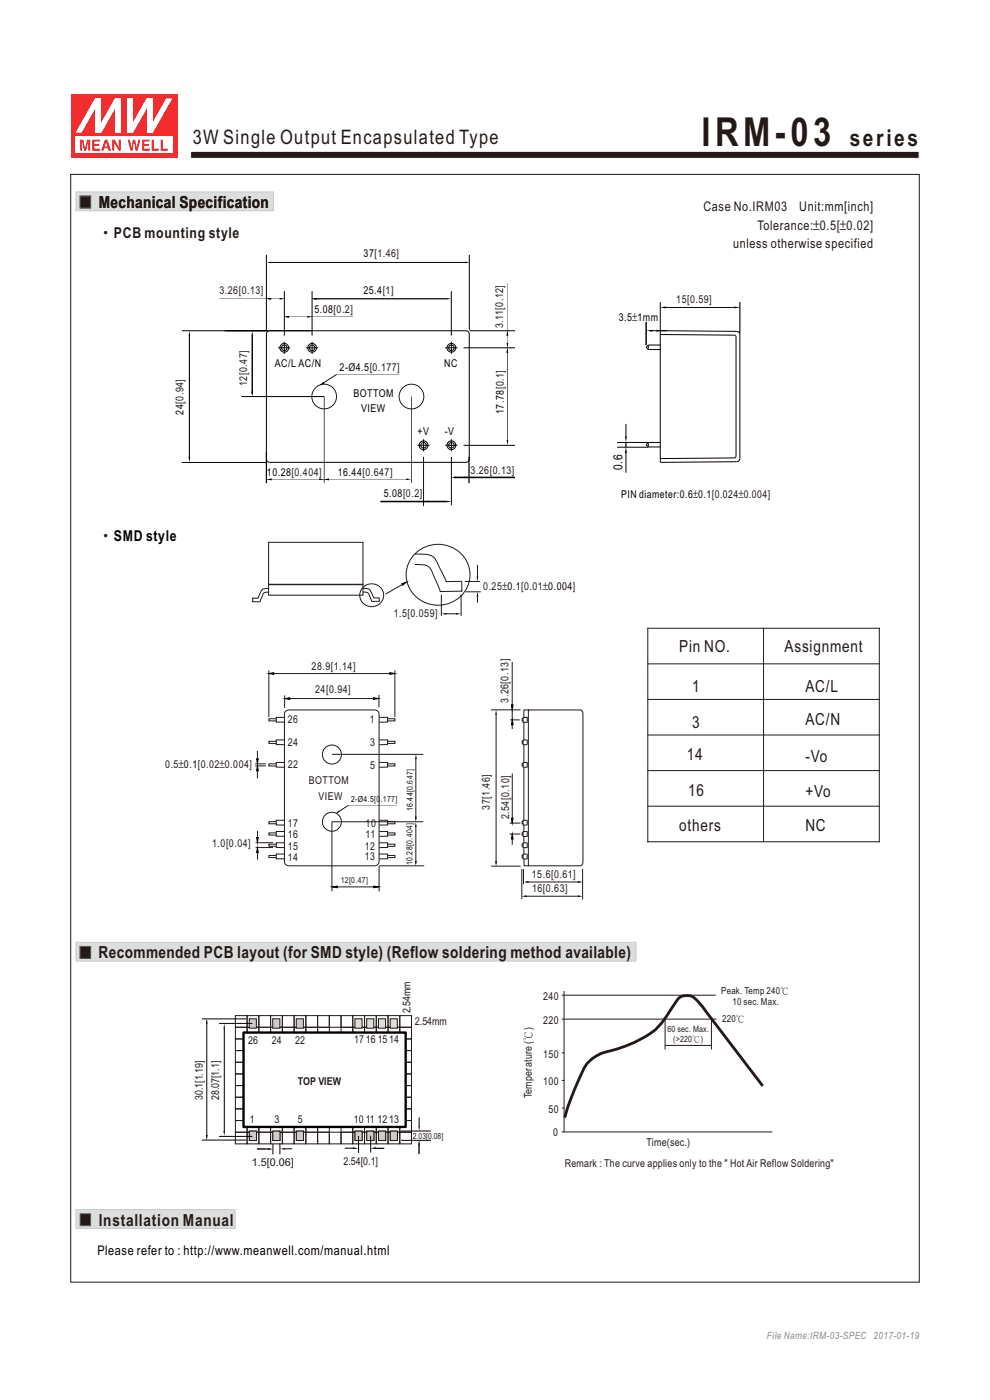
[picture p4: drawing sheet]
<svg xmlns="http://www.w3.org/2000/svg" width="210mm" height="297mm" viewBox="0 0 210 297" stroke-linecap="round" stroke-linejoin="round" font-family="sans-serif">
<path d="M16.1 40.7h41.9v4h-41.9z" fill-rule="evenodd" fill="#dcdddd" stroke="#c9cacb" stroke-width=".21"/>
<g fill="#231916" stroke="#595857" stroke-width=".21">
<path d="M17 41.6h2.2v2.5h-2.2z" fill-rule="evenodd"/>
<path d="M17 41.6h2.2v2.5h-2.2z" fill-rule="evenodd"/>
</g>
<path d="M16.1 199.9h118.8v4h-118.8z" fill-rule="evenodd" fill="#dcdddd" stroke="#c9cacb" stroke-width=".21"/>
<g fill="#231916" stroke="#595857" stroke-width=".21">
<path d="M17 200.8h2.2v2.5h-2.2z" fill-rule="evenodd"/>
<path d="M17 200.8h2.2v2.5h-2.2z" fill-rule="evenodd"/>
</g>
<path d="M40.4 32.1h154.6v1.5h-154.6z" fill-rule="evenodd" fill="#231916" stroke="#fff" stroke-width=".21"/>
<path d="M15 20h22.6v13.4h-22.6z" fill-rule="evenodd" fill="#f32c2e"/>
<path d="M16 29h20.6v3.5h-20.6z" fill-rule="evenodd" fill="#fff"/>
<g fill="#f32c2e">
<path d="M27.1 29.6h.4l.4 1.7 .3-1.7h.5l.3 1.7 .3-1.7h.5l-.6 2.4h-.4l-.4-1.9-.3 1.9h-.4z" fill-rule="evenodd"/>
<path d="M30.1 29.6h1.6v.4h-1.1v.5h1v.4h-1v.6h1.2v.5h-1.7z" fill-rule="evenodd"/>
<path d="M32.2 29.6h.4v1.9h1.1v.5h-1.5z" fill-rule="evenodd"/>
<path d="M34.1 29.6h.4v1.9h1.1v.5h-1.5z" fill-rule="evenodd"/>
<path d="M17 29.6h.7l.4 1.9 .4-1.9h.6v2.4h-.4v-2l-.4 2h-.5l-.4-2v2h-.4z" fill-rule="evenodd"/>
<path d="M19.6 29.6h1.6v.4h-1.2v.5h1.1v.4h-1.1v.6h1.2v.5h-1.6z" fill-rule="evenodd"/>
<path d="M22.5 30.2l.3 .9h-.6zM22.2 29.6l-.7 2.4h.4l.2-.5h.8l.1 .5h.5l-.7-2.4z" fill-rule="evenodd"/>
<path d="M23.8 29.6h.5l.9 1.6v-1.6h.4v2.4h-.4l-.9-1.7v1.7h-.5z" fill-rule="evenodd"/>
</g>
<g fill="#fff">
<path d="M20.1 20.9h1.3l-4.1 7.3h-1.3z" fill-rule="evenodd"/>
<path d="M24.3 20.9h1.3l-4.1 7.3h-1.3z" fill-rule="evenodd"/>
<path d="M20.2 20.9h1.2v7.3h-1.2z" fill-rule="evenodd"/>
<path d="M24.4 20.9h1.2v7.3h-1.2z" fill-rule="evenodd"/>
<path d="M35.2 20.9h1.4l-4.2 7.3h-1.3z" fill-rule="evenodd"/>
<path d="M26.9 20.9h1.2v7.3h-1.2z" fill-rule="evenodd"/>
<path d="M31 20.9h1.3l-4.1 7.3h-1.3z" fill-rule="evenodd"/>
<path d="M31.1 20.9h1.2v7.3h-1.2z" fill-rule="evenodd"/>
</g>
<g fill="none" stroke="#231916" stroke-width=".21">
<path d="M57 115.1h20v8.8h-20zM87.8 117.7a6.8 6.8 0 0 1 7.8-1.7 6.8 6.8 0 0 1 4 6.9 6.8 6.8 0 0 1-7.1 5.5 6.8 6.8 0 0 1-6.3-6.5 6.3 6.3 0 0 1 1.6-4.2zM88 119.8h.9a2.56 2.56 0 0 1 3 2.2l1.5 3.5 4.6-.1M88 117.5h.9a3.5 3.5 0 0 1 3.5 1.2l2.2 4.7 3.4-.1v2.1v-.1M101.3 119.8v3.1M53.6 126.8v.9v-.1M57 124h20v2.3h-20zM57 124.8a1.33 1.33 0 0 0-1.8 1l-.5 1.1h-1.2M57 125.6a1.08 1.08 0 0 0-1.4 1l-.5 1.1-1.6-.1M76.9 124.8a2.47 2.47 0 0 1 4 .1 2.47 2.47 0 0 1-1.5 3.7 2.44 2.44 0 0 1-2.7-1 2.44 2.44 0 0 1 .2-2.8zM77 125.6a1.08 1.08 0 0 1 1.4 .9l.5 1.1h1.6l-.1-.8M77 124.8a1.34 1.34 0 0 1 1.8 1l.5 1.1 1.2-.1"/>
<path d="M85.7 123.8l-3.9 2.2M93.6 126.1v4.5M94.4 130.2h2.7M97.8 126.1v4.6M98.6 123.3h3.2M98.7 125.5h3.3M101.3 125.9v2M54.6 159.3v2.2M57 142.2v9.9M58 142.9h25M58.6 152.5h-1.6v.4h1.6M58.6 157.3h-1.6v.4h1.6"/>
<path d="M60.4 152.2h-1.8v1h1.8M60.4 157h-1.8v1h1.8M60.4 147.5v2.7M60.6 148.2h19.2M60.6 150.9l.7-.3h18.1a.94 .94 0 0 1 1 .8v31.4a.94 .94 0 0 1-1 .9h-18.1a.94 .94 0 0 1-1-.9v-31.4zM80.4 147.4v2.7M80.4 152.2h1.8v1h-1.8M80.4 157h1.8v1h-1.8M82.2 152.5h1.6v.4h-1.6M82.2 157.3h1.6v.4h-1.6M83.8 142.2v9.9M104.1 150.6h6.3"/>
<path d="M105.2 151.5v31.8M108.2 152.7h2M108.6 150.6v2.1M108.6 153.3v1.4M108.7 140.4v9.7M111 152.2h.8v1h-.8zM111 157h.8v1h-.8zM111 152.5h-.2v.4h.2M111 157.2h-.2v.5h.2M111.1 153.3v3.7M111.1 158v3.8M112.1 150.6h11a.75 .75 0 0 1 .6 .8v31.4a.75 .75 0 0 1-.6 .9h-11z"/>
<path d="M112.4 150.6h-1.3v1.6M54.1 162h2.3M54.1 162.5h2.3M54.2 178.8h3.7M54.2 179.8h3.7M54.6 163.1v2M54.6 176.3v2M58.6 162h-1.6v.5h1.6M58.6 174.3h-1.6v.5h1.6M58.6 176.7h-1.6v.4h1.6M58.6 179.1h-1.6v.4h1.6M60.4 161.7h-1.8v1l1.8 .1"/>
<path d="M60.4 174h-1.8v1h1.8M60.4 176.4h-1.8v1h1.8M60.4 178.8h-1.8v1h1.8M80.4 161.7h1.8v1l-1.8 .1M80.4 174h1.8v1h-1.8M80.4 176.4h1.8v1h-1.8M80.4 178.8h1.8v1h-1.8M82.2 162h1.6v.5h-1.6M82.2 174.3h1.6v.5h-1.6M82.2 176.7h1.6v.4h-1.6M82.2 179.1h1.6v.4h-1.6M108.1 174.6h2.3"/>
<path d="M108.1 176.9h2.3M108.7 177.5v1.7M108.7 164.1v9.9M111 179.1h-.2v.4h.2M111 176.7h-.2v.4h.2M111 174.3h-.2v.4h.2M111 162h-.2v.5h.2M111.1 162.8v11.2M111.1 175.1v1.3M111.1 177.4v1.4M111.1 179.8v1.4M111.8 175v-1h-.8v1h.8"/>
<path d="M111.8 161.7v1.1M111.8 178.8h-.8v1h.8v-1M111.8 161.7l-.8 .1v1h.8M111.8 177.4h-.8v-1h.8v1.1M54.6 180.3v2M58.6 181.5h-1.6v.4h1.6M60.4 181.2h-1.8v1h1.8M80.4 181.2h1.8v1h-1.8M82.2 181.5h1.6v.4h-1.6M104.2 183.7h6.3M110.7 184.4v6.3M111 181.2h.8v1h-.8z"/>
<path d="M111 181.5h-.2v.4h.2M111 184.4v3.2M111.1 182.2l.1 1.5h.9M111.2 190.1h11.7M111.6 187.1h11.5M123.6 184.4v6.4M49.9 217.9h2.5v2.5h-2.5zM49.9 215.5h2.5v2.4h-2.5zM52.4 217.9h2.5v2.5h-2.5zM52.4 215.5h2.5v2.4h-2.5zM54.9 217.9h2.5v2.5h-2.5zM54.9 215.5h2.5v2.4h-2.5z"/>
<path d="M57.4 217.9h2.5v2.5h-2.5zM57.4 215.5h2.5v2.4h-2.5zM59.9 217.9h2.5v2.5h-2.5zM59.9 215.5h2.5v2.4h-2.5zM62.4 217.9h2.5v2.5h-2.5zM62.4 215.5h2.5v2.4h-2.5zM64.9 217.9h2.5v2.5h-2.5zM64.9 215.5h2.5v2.4h-2.5zM67.4 217.9h2.5v2.5h-2.5zM67.4 215.5h2.5v2.4h-2.5zM69.9 215.5h2.4v2.4h-2.4zM72.3 217.9h2.5v2.5h-2.5z"/>
<path d="M72.3 215.5h2.5v2.4h-2.5zM74.8 217.9h2.5v2.5h-2.5zM74.8 215.5h2.5v2.4h-2.5zM77.3 217.9h2.5v2.5h-2.5zM77.3 215.5h2.5v2.4h-2.5zM79.8 217.9h2.5v2.5h-2.5zM79.8 215.5h2.5v2.4h-2.5zM82.3 217.9h2.5v2.5h-2.5zM82.3 215.5h2.5v2.4h-2.5zM84.8 217.9h2.5v2.5h-2.5zM84.8 215.5h2.5v2.4h-2.5zM49.9 237.7h2.5v2.5h-2.5z"/>
<path d="M49.9 235.2h2.5v2.5h-2.5zM49.9 232.8h2.5v2.4h-2.5zM49.9 230.3h2.5v2.5h-2.5zM49.9 227.8h2.5v2.5h-2.5zM49.9 225.3h2.5v2.5h-2.5zM49.9 222.9h2.5v2.4h-2.5zM49.9 220.4h2.5v2.5h-2.5zM52.4 237.7h2.5v2.5h-2.5zM52.4 235.2h2.5v2.5h-2.5zM52.4 232.8h2.5v2.4h-2.5zM52.4 230.3h2.5v2.5h-2.5zM52.4 227.8h2.5v2.5h-2.5z"/>
<path d="M52.4 225.3h2.5v2.5h-2.5zM52.4 222.9h2.5v2.4h-2.5zM52.4 220.4h2.5v2.5h-2.5zM54.9 237.7h2.5v2.5h-2.5zM54.9 235.2h2.5v2.5h-2.5zM54.9 232.8h2.5v2.4h-2.5zM54.9 230.3h2.5v2.5h-2.5zM54.9 227.8h2.5v2.5h-2.5zM54.9 225.3h2.5v2.5h-2.5zM54.9 222.9h2.5v2.4h-2.5zM54.9 220.4h2.5v2.5h-2.5zM57.4 237.7h2.5v2.5h-2.5z"/>
<path d="M57.4 235.2h2.5v2.5h-2.5zM57.4 232.8h2.5v2.4h-2.5zM57.4 230.3h2.5v2.5h-2.5zM57.4 227.8h2.5v2.5h-2.5zM57.4 225.3h2.5v2.5h-2.5zM57.4 222.9h2.5v2.4h-2.5zM57.4 220.4h2.5v2.5h-2.5zM59.9 237.7h2.5v2.5h-2.5zM59.9 235.2h2.5v2.5h-2.5zM59.9 232.8h2.5v2.4h-2.5zM59.9 230.3h2.5v2.5h-2.5zM59.9 227.8h2.5v2.5h-2.5z"/>
<path d="M59.9 225.3h2.5v2.5h-2.5zM59.9 222.9h2.5v2.4h-2.5zM59.9 220.4h2.5v2.5h-2.5zM62.4 237.7h2.5v2.5h-2.5zM62.4 235.2h2.5v2.5h-2.5zM62.4 232.8h2.5v2.4h-2.5zM62.4 230.3h2.5v2.5h-2.5zM62.4 227.8h2.5v2.5h-2.5zM62.4 225.3h2.5v2.5h-2.5zM62.4 222.9h2.5v2.4h-2.5zM62.4 220.4h2.5v2.5h-2.5zM64.9 237.7h2.5v2.5h-2.5z"/>
<path d="M64.9 235.2h2.5v2.5h-2.5zM64.9 232.8h2.5v2.4h-2.5zM64.9 230.3h2.5v2.5h-2.5zM64.9 227.8h2.5v2.5h-2.5zM64.9 225.3h2.5v2.5h-2.5zM64.9 222.9h2.5v2.4h-2.5zM64.9 220.4h2.5v2.5h-2.5zM67.4 237.7h2.5v2.5h-2.5zM67.4 235.2h2.5v2.5h-2.5zM67.4 232.8h2.5v2.4h-2.5zM67.4 230.3h2.5v2.5h-2.5zM67.4 227.8h2.5v2.5h-2.5z"/>
<path d="M67.4 225.3h2.5v2.5h-2.5zM67.4 222.9h2.5v2.4h-2.5zM67.4 220.4h2.5v2.5h-2.5zM72.3 237.7h2.5v2.5h-2.5zM72.3 235.2h2.5v2.5h-2.5zM72.3 232.8h2.5v2.4h-2.5zM72.3 230.3h2.5v2.5h-2.5zM72.3 227.8h2.5v2.5h-2.5zM72.3 225.3h2.5v2.5h-2.5zM72.3 222.9h2.5v2.4h-2.5zM72.3 220.4h2.5v2.5h-2.5zM74.8 237.7h2.5v2.5h-2.5z"/>
<path d="M74.8 235.2h2.5v2.5h-2.5zM74.8 232.8h2.5v2.4h-2.5zM74.8 230.3h2.5v2.5h-2.5zM74.8 227.8h2.5v2.5h-2.5zM74.8 225.3h2.5v2.5h-2.5zM74.8 222.9h2.5v2.4h-2.5zM74.8 220.4h2.5v2.5h-2.5zM77.3 237.7h2.5v2.5h-2.5zM77.3 235.2h2.5v2.5h-2.5zM77.3 232.8h2.5v2.4h-2.5zM77.3 230.3h2.5v2.5h-2.5zM77.3 227.8h2.5v2.5h-2.5z"/>
<path d="M77.3 225.3h2.5v2.5h-2.5zM77.3 222.9h2.5v2.4h-2.5zM77.3 220.4h2.5v2.5h-2.5zM79.8 237.7h2.5v2.5h-2.5zM79.8 235.2h2.5v2.5h-2.5zM79.8 232.8h2.5v2.4h-2.5zM79.8 230.3h2.5v2.5h-2.5zM79.8 227.8h2.5v2.5h-2.5zM79.8 225.3h2.5v2.5h-2.5zM79.8 222.9h2.5v2.4h-2.5zM79.8 220.4h2.5v2.5h-2.5zM82.3 237.7h2.5v2.5h-2.5z"/>
<path d="M82.3 235.2h2.5v2.5h-2.5zM82.3 232.8h2.5v2.4h-2.5zM82.3 230.3h2.5v2.5h-2.5zM82.3 227.8h2.5v2.5h-2.5zM82.3 225.3h2.5v2.5h-2.5zM82.3 222.9h2.5v2.4h-2.5zM82.3 220.4h2.5v2.5h-2.5zM84.8 237.7h2.5v2.5h-2.5zM84.8 235.2h2.5v2.5h-2.5zM84.8 232.8h2.5v2.4h-2.5zM84.8 230.3h2.5v2.5h-2.5zM84.8 227.8h2.5v2.5h-2.5z"/>
<path d="M84.8 225.3h2.5v2.5h-2.5zM84.8 222.9h2.5v2.4h-2.5zM84.8 220.4h2.5v2.5h-2.5zM49.9 240.2h2.5v2.5h-2.5zM52.4 240.2h2.5v2.5h-2.5zM54.9 240.2h2.5v2.5h-2.5zM57.4 240.2h2.5v2.5h-2.5zM59.9 240.2h2.5v2.5h-2.5zM62.4 240.2h2.5v2.5h-2.5zM64.9 240.2h2.5v2.5h-2.5zM67.4 240.2h2.5v2.5h-2.5zM69.9 240.2h2.4v2.5h-2.4z"/>
<path d="M72.3 240.2h2.5v2.5h-2.5zM74.8 240.2h2.5v2.5h-2.5zM77.3 240.2h2.5v2.5h-2.5zM79.8 240.2h2.5v2.5h-2.5zM82.3 240.2h2.5v2.5h-2.5zM84.8 240.2h2.5v2.5h-2.5z"/>
</g>
<g fill="#000">
<path d="M85.2 123.9l1-.4-.8 .7zM93.6 130.2l1.1-.2v.4zM96.7 130l1.1 .2-1.1 .2zM101.1 122.3h.4l-.2 1.1zM101.3 125.6l.2 1h-.4zM57 142.9l1.1-.2v.4zM60.4 148.2l1.1-.2v.4zM79.2 148l1.1 .2-1.1 .2zM82.7 142.7l1 .2-1 .2zM105.2 150.6l.2 1h-.4zM108.5 149.5h.3l-.1 1.1zM108.7 152.7l.1 1h-.3z"/>
<path d="M54.4 161h.4l-.2 1zM54.4 177.7h.4l-.2 1zM54.6 162.5l.2 1h-.4zM108.5 173.6h.3l-.1 1zM108.7 177l.1 1h-.3zM54.6 179.8l.2 1.1h-.4zM105 182.7h.4l-.2 1zM110.7 190.1l1-.1v.3zM111.1 187.1l1-.2v.4zM122.6 190l1 .1-1 .2zM122.6 186.9l1 .2-1 .2z"/>
</g>
<g fill="none" stroke="#000" stroke-width=".21">
<path d="M85.2 123.9l1-.4-.8 .7zM57 142.9l1.1-.2v.4zM60.4 148.2l1.1-.2v.4zM79.2 148l1.1 .2-1.1 .2zM82.7 142.7l1 .2-1 .2zM108.5 149.5h.3l-.2 1.1zM108.7 152.7l.1 1h-.3zM54.4 161h.4l-.2 1zM54.4 177.7h.4l-.2 1zM54.6 162.5l.2 1h-.4zM54.6 179.8l.2 1.1h-.4zM108.5 173.6h.3l-.2 1z"/>
<path d="M108.7 177l.1 1h-.3z"/>
</g>
<g fill="#f0c" stroke="#231916" stroke-width=".21">
<path d="M52.9 240h1.5v2h-1.5z" fill-rule="evenodd"/>
<path d="M57.9 240h1.5v2h-1.5z" fill-rule="evenodd"/>
<path d="M62.9 240h1.5v2h-1.5z" fill-rule="evenodd"/>
<path d="M75.3 240h1.5v2h-1.5z" fill-rule="evenodd"/>
<path d="M77.8 240h1.5v2h-1.5z" fill-rule="evenodd"/>
<path d="M80.3 240h1.5v2h-1.5z" fill-rule="evenodd"/>
<path d="M82.8 240h1.5v2h-1.5z" fill-rule="evenodd"/>
</g>
<g fill="#ccc" stroke="#231916" stroke-width=".21">
<path d="M52.9 240h1.5v2h-1.5z" fill-rule="evenodd"/>
<path d="M57.9 240h1.5v2h-1.5z" fill-rule="evenodd"/>
<path d="M62.9 240h1.5v2h-1.5z" fill-rule="evenodd"/>
<path d="M75.3 240h1.5v2h-1.5z" fill-rule="evenodd"/>
<path d="M77.8 240h1.5v2h-1.5z" fill-rule="evenodd"/>
<path d="M80.3 240h1.5v2h-1.5z" fill-rule="evenodd"/>
<path d="M82.8 240h1.5v2h-1.5z" fill-rule="evenodd"/>
<path d="M52.9 216.1h1.5v2h-1.5z" fill-rule="evenodd"/>
<path d="M57.9 216.1h1.5v2h-1.5z" fill-rule="evenodd"/>
<path d="M62.8 216.1h1.6v2h-1.6z" fill-rule="evenodd"/>
</g>
<g fill="#dcdddd" stroke="#231916" stroke-width=".21">
<path d="M75.3 216.1h1.5v2h-1.5z" fill-rule="evenodd"/>
<path d="M77.8 216.1h1.5v2h-1.5z" fill-rule="evenodd"/>
<path d="M80.3 216.1h1.5v2h-1.5z" fill-rule="evenodd"/>
<path d="M82.8 216.1h1.5v2h-1.5z" fill-rule="evenodd"/>
</g>
<path d="M43.7 240.8h.3l-.1 1z" fill-rule="evenodd" fill="#231916"/>
<path d="M42.8 241.9h9.4" fill="none" stroke="#000" stroke-width=".21"/>
<path d="M43.7 240.8h.3l-.1 1z" fill-rule="evenodd" fill="#231916"/>
<path d="M42.8 216.2h9.4" fill="none" stroke="#000" stroke-width=".21"/>
<path d="M43.8 216.1l.2 1h-.3z" fill-rule="evenodd" fill="#231916"/>
<path d="M43.9 217v23.9" fill="none" stroke="#000" stroke-width=".21"/>
<path d="M43.9 216.1l.1 1h-.3z" fill-rule="evenodd" fill="#231916"/>
<path d="M88.9 242.9v1.9" fill="none" stroke="#00f" stroke-width=".21"/>
<g fill="#231916">
<path d="M74.9 243.4l1.1 .2-1.1 .2z" fill-rule="evenodd"/>
<path d="M88.9 242l.2 1h-.4z" fill-rule="evenodd"/>
</g>
<path d="M73.1 243.6h1.9M88.9 242.9v1.9" fill="none" stroke="#000" stroke-width=".21"/>
<g fill="#231916">
<path d="M74.9 243.4l1.1 .2-1.1 .2z" fill-rule="evenodd"/>
<path d="M88.9 242l.2 1h-.4z" fill-rule="evenodd"/>
</g>
<path d="M46.5 217.1h7M46.5 241.1h7" fill="none" stroke="#000" stroke-width=".21"/>
<path d="M47.4 239.9h.3l-.1 1.1z" fill-rule="evenodd" fill="#231916"/>
<path d="M47.6 218.1v22.1" fill="none" stroke="#000" stroke-width=".21"/>
<path d="M47.6 217.1l.1 1.1h-.3z" fill-rule="evenodd" fill="#231916"/>
<path d="M85 239.9h6.4M85.1 241.9h6.3" fill="none" stroke="#000" stroke-width=".21"/>
<path d="M88.7 238.9h.4l-.2 1z" fill-rule="evenodd" fill="#231916"/>
<path d="M88.9 237.1v1.8M76.1 241v3.6" fill="none" stroke="#000" stroke-width=".21"/>
<path d="M79.6 243.6h1.9" fill="none" stroke="#00f" stroke-width=".21"/>
<path d="M78.7 243.6l1-.2v.4z" fill-rule="evenodd" fill="#231916"/>
<path d="M79.6 243.6h1.9" fill="none" stroke="#000" stroke-width=".21"/>
<path d="M78.7 243.6l1-.2v.4z" fill-rule="evenodd" fill="#231916"/>
<path d="M57.9 242.6v2.3M59.4 242.6v2.3M78.6 240.9v3.6" fill="none" stroke="#000" stroke-width=".21"/>
<path d="M54.5 243.7h1.9" fill="none" stroke="#00f" stroke-width=".21"/>
<path d="M56.8 243.6l1 .2-1 .1z" fill-rule="evenodd" fill="#231916"/>
<path d="M54.5 243.7h2.6" fill="none" stroke="#000" stroke-width=".21"/>
<path d="M56.8 243.6l1 .2-1 .1z" fill-rule="evenodd" fill="#231916"/>
<path d="M60.1 243.7h1.9" fill="none" stroke="#000" stroke-width=".21"/>
<path d="M59.4 243.7l1-.1v.3z" fill-rule="evenodd" fill="#231916"/>
<path d="M51.7 219h34.4v20.1h-34.4z" fill-rule="evenodd" fill="#fff" stroke="#000" stroke-width=".5"/>
<g fill="none" stroke="#000" stroke-width=".21">
<path d="M56.5 54.1v15.9M57.6 55.7h41.2M99.6 54.1v15.9M38.6 70.2h60.2a.7 .7 0 0 1 .7 .7v26.5l-.3 .6-42 .1-.5-.2-.2-.5M40.2 71.2v26M46.5 63.4h13.6M53.5 71.2v12.4M57.2 70.2l-.5 .2-.2 .5v31.6M59 73.8h2.6M60.3 72.5v2.6M60.3 61.8v9.4M61.1 67.2h13.8"/>
<path d="M64.9 73.8h2.6M66.2 61.8v9.4M66.2 72.5v2.6M66.5 63.4h28.2M71.2 79.5h13.5M71.4 79.5l-2.7 1.7M94.5 73.8h2.5M95.7 61.8v9.4M95.7 72.5v2.6M98.3 73.8h10.9M99.6 70.2h9.6M107.6 74.7v19.2"/>
<path d="M107.6 60.1v13.4M137.1 68.3v4.9M137.1 73.7l.4 .5M137.5 73.2h2.6M137.5 73.2l-.4 .5M137.5 73.2v1M137.5 74.2h2.6M137.9 70.2h3.6M140.1 71l15.7 .1 .3 .4v25.5l-.3 .1-15.7 .2M140.1 64.1v34l16.1-.2a.7 .7 0 0 0 .7-.6v-26.3a.7 .7 0 0 0-.7-.7l-16.1-.1M141.1 65.2h14.7M156.9 64.1v6.6"/>
<path d="M38.6 98.1h18M51.2 84.1h17.6v18.4M87.3 84.1v18.4M88.6 94.5h2.5M89.8 93.2v2.6M89.8 96.9v10.5M94.5 94.5h2.5M95.7 96.9v10.3M95.7 93.2v2.6M98.3 94.5h10.9M99.5 96.9v5.6M130.9 94.9h6.6"/>
<path d="M132.8 89.9v2.7M132.8 95.8v4.5M132.8 93.9v1M137.5 93.9v.9l-.4-.5zM137.5 94.8h2.6M140.1 93.9h-9.2M57.4 101.7h11.4M69.6 101.7h16.6M80.7 106.4h14M96.3 101.3h12.9M73.9 170.8h10.3M74 170.8l-2.1 1.3"/>
<path d="M70.5 188.2l1-.2v.3zM79.3 188l1 .2-1 .1z"/>
<circle cx="60.3" cy="73.8" r=".93"/>
<circle cx="60.3" cy="73.8" r=".58"/>
<circle cx="66.2" cy="73.8" r=".93"/>
<circle cx="66.2" cy="73.8" r=".58"/>
<circle cx="95.7" cy="73.8" r=".58"/>
<circle cx="95.7" cy="73.8" r=".93"/>
<circle cx="89.8" cy="94.5" r=".93"/>
<circle cx="89.8" cy="94.5" r=".58"/>
<circle cx="95.7" cy="94.5" r=".58"/>
<circle cx="95.7" cy="94.5" r=".93"/>
</g>
<g fill="#000">
<path d="M56.6 55.7l1-.2v.3zM98.6 55.5l1.1 .2-1.1 .1zM40.2 70.2l.2 1.1h-.4zM53.5 70.2l.2 1.1h-.4zM56.5 63.4l1-.2v.4zM59.3 63.2l1.1 .2-1.1 .2zM60.3 67.2l1-.2v.4zM65.2 67l1 .2-1 .2zM66.1 63.4l1.1-.2v.4zM94.7 63.2l1 .2-1 .2zM107.6 73.8l.2 1h-.3zM107.6 70.2l.2 1h-.3z"/>
<path d="M107.5 72.8h.3l-.2 1zM137.1 70.2l1.3-.3v.5zM139.2 69.9l1.3 .3-1.3 .2zM140 65.2l1.2-.2v.4zM155.8 65l1.2 .2-1.2 .2zM40 97h.4l-.2 1zM53.3 83.1h.4l-.2 1zM67.9 81.7l.7-.7 .2 .3zM107.5 93.4h.3l-.2 1zM132.6 92.5h.4l-.2 1.3zM132.8 94.8l.2 1.3h-.4zM56.5 101.7l1.1-.2v.4z"/>
<path d="M67.7 101.5l1 .2-1 .2zM68.7 101.7l1.1-.2v.4zM86.2 101.5l1 .2-1 .2zM89.9 106.4l1-.2v.4zM94.7 106.2l1 .2-1 .2zM95.7 101.3l1.1-.2v.4zM98.4 101.1l1.1 .2-1.1 .2zM71.2 172.6l.6-.6 .2 .2zM88 173.3h.4l-.2 1zM88.2 174.4l.2 1h-.4zM88.2 160l.2 1h-.3zM70.5 188.1l1-.1v.3z"/>
<path d="M79.3 188l1 .1-1 .2zM88 182.6h.4l-.2 1.1z"/>
</g>
<g fill="none" stroke="#231916" stroke-width=".21">
<path d="M137.3 133.3h49.3M137.4 133.2v45.5M162 133.2v45.5M186.5 133.2v45.5M137.3 155.9h49.3M137.3 148.4h49.3M137.3 140.8h49.3M70.4 160h19.4M88.2 160.9v12.9M88.2 175.4v7.8M89.8 174.3h-19.4v14.8M137.3 178.6h49.3"/>
<path d="M137.3 171h49.3M137.3 163.5h49.3M71.1 188.1h8.7M80.4 183.7h9.6M80.4 183.7v5.4"/>
<circle cx="68.8" cy="84.1" r="2.62"/>
<circle cx="87.3" cy="84.1" r="2.62"/>
<circle cx="70.4" cy="160.1" r="2.02"/>
<circle cx="70.4" cy="174.3" r="2.02"/>
</g>
<path d="M16.1 256.6h33.8v4h-33.8z" fill-rule="evenodd" fill="#dcdddd" stroke="#c9cacb" stroke-width=".21"/>
<path d="M17 257.5h2.2v2.5h-2.2z" fill-rule="evenodd" fill="#231916" stroke="#595857" stroke-width=".21"/>
<path d="M161.8 230.4l-12-15.7a9.3 9.3 0 0 0-3.2-3.4l-.5-.1a2.57 2.57 0 0 0-2.3 .7 39.3 39.3 0 0 1-4.7 6.5 26.6 26.6 0 0 1-10.5 4.7 7.4 7.4 0 0 0-5.3 4.7l-.6 1.4a52.4 52.4 0 0 0-2.9 7.9" fill="none" stroke="#231916" stroke-width=".6" stroke-linecap="butt"/>
<path d="M119.6 210.2v29.9M141.1 216v6.6M150.9 216v6.6M151.8 211.1h-32.6M152 216.2h-32.8M119.2 235.1h.5M119.2 229.2h.5M119.2 223.3h.5M141.1 221.8h9.9M119.2 240.1h44.6" fill="none" stroke="#231916" stroke-width=".21"/>
<path d="M15 37h180v235h-180z" fill="none" stroke="#231916" stroke-width=".21"/>
<text font-size="8.5" fill="#231916" x="148.8" y="31">IRM-03</text>
<text font-size="4.9" fill="#231916" x="180.2" y="31">series</text>
<text font-size="4.2" fill="#231916" x="40.9" y="30.6">3W Single Output Encapsulated Type</text>
<g font-size="3.5" fill="#231916">
<text x="20.9" y="44.1">Mechanical Specification</text>
<text x="20.6" y="50.4">‧PCB mounting style</text>
<text x="20.6" y="114.8">‧SMD style</text>
<text x="144.1" y="138.4">Pin NO.</text>
<text x="166.4" y="138.4">Assignment</text>
<text x="146.8" y="146.7">1</text>
<text x="170.8" y="146.7">AC/L</text>
<text x="146.8" y="154.4">3</text>
<text x="170.8" y="153.8">AC/N</text>
<text x="145.7" y="161.3">14</text>
<text x="170.8" y="161.6">-Vo</text>
<text x="146" y="168.8">16</text>
<text x="170.8" y="169.2">+Vo</text>
<text x="144.1" y="176.4">others</text>
<text x="170.8" y="176.3">NC</text>
<text x="20.9" y="203.3">Recommended PCB layout (for SMD style) (Reflow soldering method available)</text>
<text x="20.9" y="260">Installation Manual</text>
</g>
<g font-size="2.8" fill="#231916">
<text x="149.2" y="44.8">Case No.IRM03</text>
<text x="169.5" y="44.8">Unit:mm[inch]</text>
<text x="155.5" y="52.6">unless otherwise specified</text>
<text x="160.7" y="48.8">Tolerance:±0.5[±0.02]</text>
</g>
<text font-size="2.8" x="20.6" y="266.2">Please refer to : http://www.meanwell.com/manual.html</text>
<text font-size="2.7" x="132" y="99.7" transform="rotate(-90 132 99.7)">0.6</text>
<g font-size="2.3">
<text x="77.1" y="54.6">37[1.46]</text>
<text x="77.1" y="62.3">25.4[1]</text>
<text x="66.7" y="66.4">5.08[0.2]</text>
<text x="131.3" y="68">3.5±1mm</text>
<text x="58.3" y="77.8">AC/L AC/N</text>
<text x="94.2" y="77.9">NC</text>
<text x="72" y="78.7">2-Ø4.5[0.177]</text>
<text x="38.9" y="88" transform="rotate(-90 38.9 88)">24[0.94]</text>
<text x="75" y="84.3">BOTTOM</text>
<text x="76.6" y="87.4">VIEW</text>
<text x="106.9" y="87.8" transform="rotate(-90 106.9 87.8)">17.78[0.1]</text>
<text x="88.6" y="92.4">+V</text>
<text x="94.4" y="92.4">-V</text>
<text x="56.6" y="100.9">10.28[0.404]</text>
<text x="71.7" y="100.9">16.44[0.647]</text>
<text x="81.4" y="105.5">5.08[0.2]</text>
<text x="131.8" y="105.6">PIN diameter:0.6±0.1[0.024±0.004]</text>
</g>
<g font-size="2.3" fill="#231916">
<text x="46.6" y="62.4">3.26[0.13]</text>
<text x="143.4" y="64.2">15[0.59]</text>
<text x="106.8" y="69.7" transform="rotate(-90 106.8 69.7)">3.11[0.12]</text>
<text x="52.5" y="81.9" transform="rotate(-90 52.5 81.9)">12[0.47]</text>
<text x="99.8" y="100.5">3.26[0.13]</text>
<text x="102.5" y="125.2">0.25±0.1[0.01±0.004]</text>
<text x="83.5" y="130.8">1.5[0.059]</text>
<text x="66.1" y="142">28.9[1.14]</text>
<text x="66.9" y="147.1">24[0.94]</text>
<text x="107.9" y="149.1" transform="rotate(-90 107.9 149.1)">3.26[0.13]</text>
<text x="61" y="153.4">26</text>
<text x="78.5" y="153.4">1</text>
<text x="61" y="158.2">24</text>
<text x="78.5" y="158.2">3</text>
<text x="35.1" y="162.8">0.5±0.1[0.02±0.004]</text>
<text x="61" y="163">22</text>
<text x="65.5" y="166.3">BOTTOM</text>
<text x="78.5" y="163.2">5</text>
<text x="67.5" y="169.6">VIEW</text>
<text x="103.9" y="171.8" transform="rotate(-90 103.9 171.8)">37[1.46]</text>
<text x="108" y="173.8" transform="rotate(-90 108 173.8)">2.54[0.10]</text>
<text x="45" y="179.8">1.0[0.04]</text>
<text x="61" y="177.9">16</text>
<text x="61" y="175.4">17</text>
<text x="77.6" y="177.8">11</text>
<text x="77.6" y="175.5">10</text>
<text x="61" y="182.6">14</text>
<text x="61" y="180.4">15</text>
<text x="77.4" y="180.4">12</text>
<text x="77.4" y="182.5">13</text>
<text x="112.8" y="186.3">15.6[0.61]</text>
<text x="112.9" y="189.3">16[0.63]</text>
<text x="87.1" y="215" transform="rotate(-90 87.1 215)">2.54mm</text>
<text x="115.3" y="212.2">240</text>
<text x="52.7" y="221.4">26</text>
<text x="57.7" y="221.4">24</text>
<text x="62.6" y="221.4">22</text>
<text x="75.1" y="221.2">17</text>
<text x="77.6" y="221.2">16</text>
<text x="80.1" y="221.2">15</text>
<text x="82.6" y="221.2">14</text>
<text x="88" y="217.5">2.54mm</text>
<text x="115.3" y="217.3">220</text>
<text x="115.3" y="224.4">150</text>
<text x="43" y="233.4" transform="rotate(-90 43 233.4)">30.1[1.19]</text>
<text x="46.5" y="233.4" transform="rotate(-90 46.5 233.4)">28.07[1.1]</text>
<text x="63.2" y="230.1">TOP</text>
<text x="67.5" y="230.1">VIEW</text>
<text x="112.8" y="233" transform="rotate(-90 112.8 233)">Temperature (℃)</text>
<text x="115.3" y="230.2">100</text>
<text x="53" y="238.2">1</text>
<text x="58.2" y="238.2">3</text>
<text x="63.2" y="238.2">5</text>
<text x="75.1" y="238.2">10</text>
<text x="77.6" y="238.2">11</text>
<text x="80.1" y="238.2">12</text>
<text x="82.6" y="238.2">13</text>
<text x="116.3" y="236.1">50</text>
<text x="117.3" y="240.9">0</text>
<text x="137.1" y="243.2">Time(sec.)</text>
<text x="53.4" y="247.3">1.5[0.06]</text>
<text x="72.9" y="247.1">2.54[0.1]</text>
<text x="119.8" y="247.5">Remark : The curve applies only to the &quot; Hot Air Reflow Soldering&quot;</text>
</g>
<text font-size="2.1" fill="#898989" x="162.7" y="284">File Name:IRM-03-SPEC 2017-01-19</text>
<g font-size="2" fill="#231916">
<text x="153" y="210.8">Peak. Temp 240℃</text>
<text x="155.4" y="213.1">10 sec. Max.</text>
<text x="153.2" y="216.9">220℃</text>
</g>
<g font-size="1.8">
<text x="74.5" y="170.2">2-Ø4.5[0</text>
<text x="87.6" y="172.1" transform="rotate(-90 87.6 172.1)">16.44[0.647]</text>
<text x="87.5" y="183.5" transform="rotate(-90 87.5 183.5)">10.28[0.404]</text>
</g>
<g font-size="1.8" fill="#231916">
<text x="80.7" y="170.2">.177]</text>
<text x="72.3" y="187.3">12[0.47]</text>
<text x="141.6" y="219">60 sec. Max.</text>
<text x="142.8" y="221">(&gt;220℃)</text>
<text x="87.6" y="241.5">2.03[0.08]</text>
</g>
</svg>
